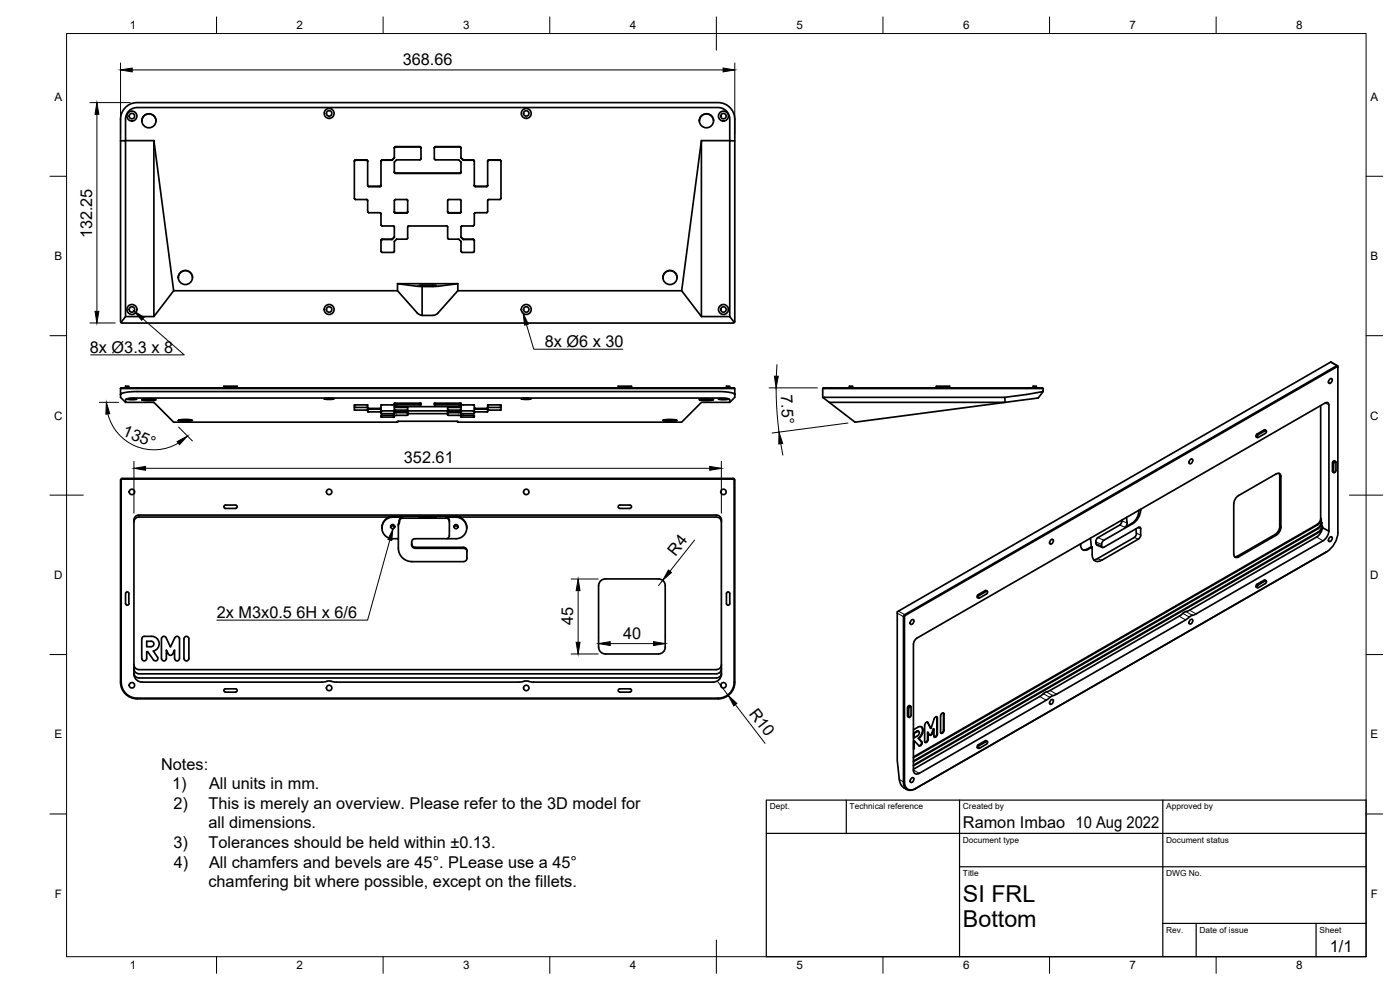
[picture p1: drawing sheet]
<svg xmlns="http://www.w3.org/2000/svg" width="420mm" height="297mm" viewBox="0 0 420 297" stroke-linecap="round" stroke-linejoin="round" font-family="sans-serif">
<!-- layer: Visible -->
<g fill="none" stroke="#000" stroke-width=".51">
<path d="M37.9 32l1.3-.8 1.7-.4h174.9l1.2 .2 1.3 .6 1.2 1.2 .8 1.5 .2 1.2v61.1l-.5 .3h-183.5l-.3-.5v-60.9l.4-1.8zM38.8 33.2l.9-.6 1.4-.3h174.5l1.1 .2 .9 .5 1.2 1.6 .2 .9v6.7h-8.5l-5.9 45h-67.2v-2.1h-18.1v2.1h-67.2l-5.9-45h-8.5v-6.7l.3-1.3zM42.6 36.3a2.13 2.13 0 0 1 2.1-2.1 2.13 2.13 0 0 1 2.1 2.1M209.9 36.3a2.13 2.13 0 0 1 2.1-2.1 2.13 2.13 0 0 1 2.1 2.1M36.2 42.3l1.5-.1v52.8M46.2 42.2v52.8M106.3 48.3v11.2M106.4 48.3l.2-.3 3.4-.1 .3 .3 .1 7.5 .3 .3M106.4 59.5l.3 .4h3.3M106.4 48.3v.1M106.7 48.1h3.3M106.7 48.1l-.3 .2"/>
<path d="M110 48.1l.4 .3M110 59.8l.2 .1M110.2 59.9l.1 .2 .1 3.4 .3 .3M110.7 56h3.3M114.4 55.6l-.4 .3h-3.3l-.3-.3M114.7 48.1h2.9M114.7 48.1l-.3 .3M117.7 47.9h-3l-.3 .3-.1 7.6-.3 .2M118.3 47.5l-.7 .6M118.3 47.4l-.6 .5M118.3 51.6l.4 .3h19.3l.4-.3M118.3 44.4l.4-.3h7.3l.4 .3"/>
<path d="M118.4 47.3l-.1 .1M118.4 47.2l-.1 .1v-2.9l.3-.4h7.4l.4 .3-.1 3.3M118.5 59.9l-.2 .3v3.4l.2 .3M119.1 47.9l-.1 .1M122 59.9h-3.5M122 59.8l.2 .1M122.2 59.9l.1 .2 .1 3.5-.2 .3M126.1 47.9l-7 .1M126.4 47.6l-.3 .3M130.3 44.4l.4-.3h7.3l.4 .3M130.3 47.6l.3 .3M130.6 47.9l7.1 .1 .7 .6v3.2l-.4 .2h-19.3l-.4-.3v-3l.7-.7"/>
<path d="M134.5 59.9l-.2 .3v3.4M134.5 59.9h3.7M138.2 59.9l.2 .3v3.5l-.2 .2M138.3 47.3l.1 .1M138.3 47.3l.1-3-.3-.3h-7.4l-.4 .3v3.3M138.3 47.2l.7 .7M138.4 47.5l.7 .6M139 47.9l3 .1M139.1 48.1h2.9M142 47.9l.3 .4v7.4l.2 .3M142 48.1l.3 .3M142.3 55.6l.2 .2"/>
<path d="M142.5 55.9l.2 .1M142.5 55.8l.2 .1M142.7 56h3.3M146.3 55.6l-.3 .3h-3.3M146.3 48.3v7.4l-.3 .3M146.4 48.3l-.1 .1M146.5 59.9l-.2 .3v3.3l-.2 .3M146.6 48l-.3 .3M146.6 48.1l-.2 .2M146.6 48h3.5l.2 .2v11.3l-.3 .4h-3.5M146.7 48.1h3.3M146.7 48.1h-.1"/>
<path d="M150 48.1l.3 .3M210.5 42.2v52.8M220.5 42.3l-1.5-.1v52.8M110.7 63.8l3.5 .1M114.2 63.9l.1 .2 .1 3.3 .3 .4M114.6 75.7h.1M114.7 67.8h3.3M114.7 75.7h3.3M118 67.8l.3 .2M118.1 75.7h-.1M118.3 71.3l-.6 .6h-3l-.3 .3M118.3 71.1l-.6 .6h-3l-.3 .3v3.3l.2 .4"/>
<path d="M118.3 75.5l-.2 .2M118.3 68l.1 .1M118.3 63.5l.4 .3h3.3M118.3 68.1v3.1l.1-.2M118.4 71.1l-.1 .2M118.4 75.3l-.1 .2M118.4 72.4l-.1 3M118.5 63.9h3.5M119 71.8l-.6 .6M119.1 71.7l-.1 .1M122.2 63.9h-.2M122.3 71.6l-.3 .2h-2.9"/>
<path d="M122.4 63.5l-.4 .3M122.7 67.8h11.3M122.7 67.8l-.4 .3v3.4M134 67.8l.4 .2v3.5M134.3 63.5l.1 .1M134.3 63.6l.2 .3M134.4 71.6l.2 .1M134.5 63.9h3.7M134.6 71.7l.1 .1M134.7 71.8l2.9-.1 .7 .7M138.3 72.4v2.9l.3 .4M138.3 71l.7 .7 3 .1"/>
<path d="M138.4 63.5l-.4 .3h-3.3l-.3-.1M138.6 75.7h.1M138.7 67.8h3.3M138.7 67.8l-.4 .3 .1 3.2 .7 .6h2.9M138.7 75.7h3.3M142 71.9l.3 .3M142 71.7l.3 .4v3.3l-.2 .3M142.1 75.7h-.1M142.5 63.9l-.2 .2v3.3l-.3 .4M142.7 63.8l-.2 .1M146.1 63.8h-3.4M52.1 87.2l-5.9 7.8h-8.5l-1.4 1.8"/>
<path d="M53.5 83.3a2.13 2.13 0 0 1 2.1-2.1 2.13 2.13 0 0 1 2.2 2.1M119.3 87.2l5.9 6.7 .7 .5 .8 .2M119.3 85.1l7.4 .9M125.9 85.7h.1M125.9 85.7h5M130.8 85.7h.1M137.4 87.2l-6.2 7-.9 .4h-3.6M137.4 85.1l-6.3 .8-4.4 .1v8.6M198.9 83.3a2.13 2.13 0 0 1 2.2-2.1 2.13 2.13 0 0 1 2.1 2.1M204.6 87.2l5.9 7.8h8.5l1.4 1.8M36.2 116.6l.2-.2h183.9l.2 .2zM36.2 116.6v1.8l1-.6 3.1-.3h176.1l3.1 .3 1 .6v-1.8"/>
<path d="M36.2 118.4v.8l1.5 1.5M37.7 119.9l2.5-.5h176.3l2.4 .4 .1 .9h-8.5l-5.9 6h-67.2v-.3h-18.1v.3h-67.2l-5.9-6h-8.5zM37.7 116.4v-.5h1v.5M38.1 119.7l1.5-.2 1.5 .2-1.5 .2zM42.6 119.9l2.1-.3 2.1 .3-2.1 .3zM42.9 119.8h3.6M67.2 116.4v-.5h4v.5M97.3 119.7l1.5-.2 1.5 .2-1.5 .2zM156.4 119.7l1.5-.2 1.5 .2-1.5 .2zM185.5 116.4v-.5h4v.5M209.9 119.9l2.1-.3 2.1 .3-2.1 .3zM210.2 119.8h3.6"/>
<path d="M215.6 119.7l1.5-.2 1.5 .2-1.5 .2zM218 116.4v-.5h1v.5M220.5 118.4v.8l-1.5 1.5M246.9 116.6v2.6l9.7 7.5 55-7.3 1.5-1.9M246.9 116.6l.2-.2h65.7l.3 .2zM254.9 116.4v-.5h1v.5M281 116.4v-.5h4v.5M301.6 119.2v1.5h-52.7M310 116.4v-.5h1v.5M313.1 116.6v.9l-11.5 1.7-54.5 .1M399 113.8l.5-.2a.76 .76 0 0 1 .2 1 .76 .76 0 0 1-1 .3zM399.5 108.6l1.9 1.1"/>
<path d="M399.5 108.6l-130.2 75v44.6l.8 6.6 .7 1.2 1.4 .9M401.5 110.1l-.2-.1-129.7 74.8-.2 49.8a2.08 2.08 0 0 0 1 2.2 2.08 2.08 0 0 0 2.4-.2M53.5 126.1l2.1-.3 2.2 .3-2.2 .3zM53.8 126h3.6M106.3 121.5v1.5M106.4 122.2h3.6M106.4 123h3.6M106.4 121.5h3.9M110 122.2l.3 .1M110 123l.4 .1M110.3 121.5v2M110.3 122.3h.1"/>
<path d="M110.4 122.7l.3 .1M110.4 123.5l.3 .1M110.7 122.8h3.6l.1 1.3M110.7 123.6h3.7M114.4 123.2l3.9 .1M114.4 124.1h3.9M114.4 121.5l-.1 1h-3.9M118.3 121.4l-3.9 .1M118.3 124.6l-4 .1 .1 .4h3.7M118.3 125.1h-.2M118.3 123.3h.1M118.3 124.1h.1"/>
<path d="M118.3 123.5l3.7 .1M118.4 121.4h-.1M118.4 124.5h-.1M118.4 125.1h-.1M118.4 122.3l-.1 2.8M119 123.8l-.7 .1M119 121.5l-.7 .1M119 124.6l-.7 .1M119.1 123.8h-.1M119.1 121.5h-.1M119.1 124.6h-.1M119.6 126.4l-.3 .3"/>
<path d="M122 123l-3.7 .1M122 122.2l-3.6 .1M122 123l.4 .1M122 122.2l.3 .1M122.3 122.3v2.3h-3.2M122.3 123.3h12.1M122.3 124.1h12.1M122.4 123.5l-.4 .1M122.4 123.7l-3.3 .1M126.3 121.4l.1-.4h-.3h-7.5h-.3v1h20.1v-1h-.3h-7.5h-.3v.4M126.4 121.4l-7.3 .1M130.3 121.4l8.1 .2"/>
<path d="M134.3 123.7l.3 .1M134.3 123.5h4.1M134.3 122.3v2.3h.3M134.4 123.1h-.1M134.4 122.3h-.1M134.4 123.1h4M134.4 122.3h3.9M134.6 123.8h.1M134.6 124.6h.1M134.7 123.8l3.7 .1M134.7 124.6l3.7 .1M137.1 126.4l.3 .3"/>
<path d="M138.3 122.3v2.8h3.7M138.3 121.4l3.7 .1M138.3 124.5l3.7 .1M142 123.3h-3.7M142 124.1h-3.7M142 121.5h.3M142 124.6l.3 .1v.4h-.3M142.3 124.1h-.3M142.3 121.5v1h.2M142.3 123.2l-.3 .1M142.5 122.8h-.2v1.3M142.5 123.6h-.2"/>
<path d="M142.5 122.5h.2M142.7 122.8h-.2M142.7 123.6h-.2M146.1 122.7l-3.4 .1M146.1 123.6h-3.4M146.3 122.5h-3.6M146.3 122.7l-.2 .1M146.3 123.5l-.2 .1M146.3 121.5v2M146.4 121.5h-.1M146.4 123.1h-.1M146.6 121.5h-.2"/>
<path d="M146.6 121.5h3.7M150.3 121.5v1.5l-3.9 .1M150.3 122.2l-3.9 .1M198.9 126.1l2.2-.3 2.1 .3-2.1 .3zM199.3 126h3.6M357.2 137.9l.4-.2a.76 .76 0 0 1 .2 1 .76 .76 0 0 1-.9 .3zM377.4 130.6l2.3-1.4h.3l-.3 .8-2.3 1.3-.1-.3zM379.4 129l-2.3 1.3-.2 .7 .5 .3M379.4 129l.6 .2M396.3 121.7v33.8l-.2 .8-.5 .8-121.5 70M398.8 121.5l-.4-.7-.7 .1-122.8 70.8-.5 .7-.3 .9v37.9M398.8 121.5v37.9l-1.9-1.1"/>
<path d="M399.9 138.9v2.5l.4 .4M400.8 138.5l-.5-.2-.4 .6M36.4 143.9l.3-.2 183.5 .1 .1 .2v60.7a4.8 4.8 0 0 1-4.8 4.8h-174.3a4.8 4.8 0 0 1-4.8-4.8zM36.4 143.6h183.9l.2 .4v60.7a5 5 0 0 1-5 5h-174.3a5 5 0 0 1-5-5v-60.7zM41.7 154.5h173.3a1.49 1.49 0 0 1 1.5 1.5M41.7 154.5a1.49 1.49 0 0 0-1.5 1.5v46.4l.3 1 .7 .8 1.5 .5h53.9l1.5-.3M41.7 155.1a1.49 1.49 0 0 0-1.5 1.5M67.4 151.6l3.3-.1a.5 .5 0 0 1 .5 .5 .5 .5 0 0 1-.5 .5h-3a.5 .5 0 0 1-.5-.3 .5 .5 0 0 1 .2-.6zM114.6 158.4a3.2 3.2 0 0 0 3.2 3.2h1.7a6.4 6.4 0 0 0 1.2 5.7 4.1 4.1 0 0 0 2.8 1.2h15.6a.97 .97 0 0 0 1-1v-2.3a1.01 1.01 0 0 0-1-1h-14.6M114.6 158.4h.1M116.5 155.1h.7a3.3 3.3 0 0 0-2.6 3.3M117.1 155h20.5"/>
<path d="M117.1 155.1h-75.4M117.3 158.2l.5-.4 .6 .4M119.7 157.2l-.2 .5M119.7 156.9l-.2 4.7M119.8 156.2v.5M119.8 156.2a1 1 0 0 1 1.1-1 6.6 6.6 0 0 0-4.8 .5 3.2 3.2 0 0 0-1.5 2.7M119.9 156.7l-.2 .5M119.9 156.4l-.2 .5M125.9 155.3h.1M125.9 155.3h5M125.9 155.3l.9 .1M130.8 155.3h.1"/>
<path d="M130.9 155.3l-1 .1M134.9 156.5a1 1 0 0 0-1.1-1h-13a.99 .99 0 0 0-1 1M134.9 156.2a1 1 0 0 0-1.1-1 6.6 6.6 0 0 1 4.8 .5 3.2 3.2 0 0 1 1.5 2.7M134.9 156.2v4.5M136.3 158.2l.6-.4 .5 .4M137.6 155.1h.6h-.8a3.2 3.2 0 0 1 2.7 3.3M138.2 155.1h76.8a1.49 1.49 0 0 1 1.5 1.5M140.1 158.4h.1M140.1 158.4a3.2 3.2 0 0 1-3.2 3.2h-12.4a1.01 1.01 0 0 0-1 1v.9a1 1 0 0 0 1.1 1M185.6 151.8l.4-.3h3a.5 .5 0 0 1 .5 .5 .5 .5 0 0 1-.5 .5h-3a.5 .5 0 0 1-.4-.7zM216.5 156v46.4M336.1 157.5l-6.6 3.8-.6 .9v.9"/>
<path d="M336.7 156.1v.2M336.7 156.2l-.2 .8-.4 .5M338.1 155.2l.1 2.1-.6 .9M340 157.1l-8.7 5-.6 .8v1.2l.6 .1 10.6-6.1 .4 .6v1.8M340.9 158.7l.1 1.3M341.1 160l-.2 .7-.5 .5-11 6.4M341.8 153.1l-.2 1.3-.5 1.2a6.6 6.6 0 0 1-3.5 2.6M342 153l.3 .1M342.1 153l.2 .1M342.3 152.8v.3M342.3 153.1h.1M342.3 153.1l-.2 1.3-.7 1.3-1.4 1.4"/>
<path d="M370.3 151.2v15.1a.86 .86 0 0 0 .4 .9 .86 .86 0 0 0 1-.1l11.3-6.5 1-1.1 .4-1.4M370.3 151.1l.4-1.4 1-1 11.8-6.7a.83 .83 0 0 1 .9 1v15.1M383.8 142l.3 .8v15.1l-.4 1.4-1 1.1-11.4 6.5M395.5 157.5l-121.4 69.8M395.5 157.4l.8-.9 .2-.9a2.68 2.68 0 0 1-1 2.9l-121.4 69.9M395.6 158.6l-121.5 70M395.6 158.6l.9-1 .2-.9a2.68 2.68 0 0 1-1.1 2.9l-121.5 70M395.8 159.7l-121.7 70.1M396.9 158.3v-.4l-.2 .8-.9 1M396.9 158.3l-.6 1.6-1.2 1.2-38.1 22M398.8 159.4l-.6 1.6-1.2 1.2-38 22-2.1 .9M400.9 141.2l-.1 .4-.5 .1-.1-2.6 .6-.6 .1 .2v2.5"/>
<path d="M401.5 159.7v-49.7l-.2-.3-130 74.9-.1 .4-.1 49.6a2.16 2.16 0 0 0 1.1 2.3 2.16 2.16 0 0 0 2.5-.3l123.4-71-.1 .1M401.5 159.7a7.4 7.4 0 0 1-3.4 5.9M38.7 178.1v3M38.7 178.1a.5 .5 0 0 0-.5-.5 .5 .5 0 0 0-.5 .5v3a.51 .51 0 0 0 .5 .5 .51 .51 0 0 0 .5-.5M123.5 163.2a1.01 1.01 0 0 0 1.1 1M124.5 164.5h14.6a1 1 0 0 1 1 1M134.9 160.7l-.2 .6-.6 .3M179.6 175.7v18.5M179.7 175.7a2 2 0 0 1 2-2h15.9a2 2 0 0 1 2 2v18.5M218.1 177.8a.5 .5 0 0 1 .5-.2 .5 .5 0 0 1 .4 .5v3a.5 .5 0 0 1-.5 .5 .5 .5 0 0 1-.5-.5zM293.9 178.6l-.3 .6 .3 .2M295.9 177.2l.4 .2"/>
<path d="M295.9 177.2l-2.5 1.3-.2 .7 .5 .3M296 178.2l-2.1 1.3M296 178.2l.3-.4-.1-.4-2.3 1.2M315.3 162l.5-.2a.76 .76 0 0 1 .2 1 .76 .76 0 0 1-1 .3zM324.3 163.4a1.42 1.42 0 0 0 .7 1.5 1.42 1.42 0 0 0 1.6-.1l1.2-.7a4.5 4.5 0 0 0 .6 4 1.84 1.84 0 0 0 2.2 0M324.3 163.2v.2M326.3 164.7l-1.4 .2M327.3 161.5l.2 2.5 .3 .1M327.5 164l-1.2 .7M328.9 163.1l.3 .5 1.7 .7M329.4 167.6l-1.2 .4M342.3 160.5l-.2 .7-.5 .6-11 6.3"/>
<path d="M371.3 166.9l-.8 .2M377.4 175.6l2.3-1.3h.3l-.3 .8-2.3 1.2-.1-.2zM380 174.3l-.6-.2-2.1 1.2-.4 .6 .5 .4M399 161.3l.5-.3a.76 .76 0 0 1 .2 1 .76 .76 0 0 1-1 .3zM40.2 199.4a1.49 1.49 0 0 0 1.5 1.5M42.8 191.1l.5-.2a4.2 4.2 0 0 1 3.7 .6 2.23 2.23 0 0 1-1 3.8l1.3 1.8a.74 .74 0 0 1-.2 1.1 .74 .74 0 0 1-1-.2l-1.8-2.5h-.3v2.1a.74 .74 0 0 1-.7 .7 .74 .74 0 0 1-.8-.7l.1-5.9zM45.4 192.4a.81 .81 0 0 1 .8 .8 .81 .81 0 0 1-.8 .8h-1.4v-1.6h1.4M49.9 191.4a.73 .73 0 0 0-.9-.5 .73 .73 0 0 0-.5 .8v5.9a.74 .74 0 0 0 .7 .7 .74 .74 0 0 0 .7-.7v-2.6l.6 1.2 .7 .4 .5-.2 .7-1.4v2.6M49.9 191.4l1.3 2.7 1.3-2.7M52.5 191.4a.73 .73 0 0 1 .8-.5 .73 .73 0 0 1 .6 .8v5.9a.73 .73 0 0 1-.8 .7 .73 .73 0 0 1-.7-.7M55.4 191.1l.8-.1 .5 .7v5.9a.74 .74 0 0 1-.8 .7 .74 .74 0 0 1-.7-.7v-5.9zM179.7 194.2a2.04 2.04 0 0 0 2 2h15.9a2 2 0 0 0 2-2"/>
<path d="M216.5 199.4a1.49 1.49 0 0 1-1.5 1.5h-173.3M273.5 186.1l.4-.2a.76 .76 0 0 1 .2 1 .76 .76 0 0 1-.9 .3zM355 184l-1.1 .9-38.7 22.3M356.9 185.1l-1.1 .9-38.7 22.3-1.5 .6-1.6 1.2-38.1 21.9M357 183.1l-2 .9M357.2 186l.4-.2a.76 .76 0 0 1 .2 1 .76 .76 0 0 1-.9 .3zM40.2 201.9a1.49 1.49 0 0 0 1.5 1.5M40.2 200.7a1.49 1.49 0 0 0 1.5 1.4M41.7 202.2h173.3M67.7 206.7h3M67.7 206.7a.51 .51 0 0 0-.5 .5 .51 .51 0 0 0 .5 .5h3a.5 .5 0 0 0 .5-.5 .5 .5 0 0 0-.5-.5M98.1 204.4h1.3"/>
<path d="M99.4 204.4l1.6 .3h54.7l1.6-.3M157.3 204.4h1.3M158.6 204.4l1.5 .3h53.9M186 206.7h3M186 206.7a.51 .51 0 0 0-.5 .5 .51 .51 0 0 0 .5 .5h3a.5 .5 0 0 0 .5-.5 .5 .5 0 0 0-.5-.5M216.5 201.9a1.49 1.49 0 0 1-1.5 1.5h-173.3M216.5 200.7a1.49 1.49 0 0 1-1.5 1.4M216.5 202.4l-.3 1-.7 .8-1.5 .5M272.5 215l.3 .3M273.3 211.9l-.4-.2-.5 .5 .1 2.8M273.4 212.1l-.3-.2-.4 .6v2.5l.2 .2 .5-.6v-2.4M274.1 219l1.3-.8a1.02 1.02 0 0 1 1.3 0 1.02 1.02 0 0 1 .3 1.2l-.5 1.4-.7 .8"/>
<path d="M274.2 219.9v1.4l.2 .1 .9-.6M275.3 219.5l-.9 .5M275.3 219.5l.4-.1 .2 .4-.6 1M275.5 219.4l.2 .1M275.6 219.3l-1.4 .6 .2 .1M276.5 218.1a2.64 2.64 0 0 1-.9 3.4M277.5 217.6v4.8l.3 .4 .4-.2 .3-.5 .1-2.3-.2-.1v2.3l-.4 .6-.4 .1M277.5 217.6l.2-.6 .7-.3 1 1.9M278.3 216.6l1.1 2 1.1-3.2 .4-.3 .4 .1v5.1l-.3 .7-.5 .2-.2-.4v-2.1M278.6 219.8l.3 .7M279.9 219.9l.4-1.2-.2-.1-.5 1.4-.6 .5M279.9 219.9l-.5 .7-.4-.1"/>
<path d="M281.1 215.1l.1 5.1-.3 .6-.5 .3M282.6 214.1l.5-.2 .2 .4v4.8l-.3 .7-.5 .3-.2-.4v-4.8zM283.1 213.9v5.3l-.4 .7-.3 .1M315.2 207.2l-1.6 .6-1.6 1.2-37.9 21.8M315.3 210.1l.5-.2a.76 .76 0 0 1 .2 .9 .76 .76 0 0 1-1 .4zM273.5 233.6l.4-.3a.76 .76 0 0 1 .2 1 .76 .76 0 0 1-.9 .3zM274.1 231.2a1.06 1.06 0 0 0 .6 1 1.06 1.06 0 0 0 1.2-.2M274.1 224.5l.1-2 .2 .1v1.7l-.2 .6M274.2 222.5l.4-.1-.2 .2M274.4 220v1.4M274.6 222.4l1.2 1.4M275.6 221.5l1 1.2-.1 .6-.7 .5a.81 .81 0 0 0 .9-1.2"/>
<path d="M275.6 221.5l.2 .1M275.8 221.6l.9 1M293.9 223.7l2.1-1.2h.4l-.4 .8-2.1 1.2M293.9 223.7l-.3 .6 .3 .2M295.7 222.3l-2.3 1.3-.2 .6 .5 .3M295.7 222.3l.6 .1"/>
<circle cx="39.6" cy="34.8" r=".81"/>
<circle cx="39.6" cy="34.8" r="1.49"/>
<circle cx="44.7" cy="36.2" r="2.12"/>
<circle cx="98.8" cy="34" r=".81"/>
<circle cx="98.8" cy="34" r="1.49"/>
<circle cx="157.9" cy="34" r=".81"/>
<circle cx="157.9" cy="34" r="1.49"/>
<circle cx="212" cy="36.2" r="2.12"/>
<circle cx="217.1" cy="34.8" r=".81"/>
<circle cx="217.1" cy="34.8" r="1.49"/>
<circle cx="39.6" cy="92.9" r="1.49"/>
<circle cx="39.6" cy="92.9" r=".81"/>
<circle cx="55.6" cy="83.3" r="2.12"/>
<circle cx="98.8" cy="92.9" r=".81"/>
<circle cx="98.8" cy="92.9" r="1.49"/>
<circle cx="157.9" cy="92.9" r=".81"/>
<circle cx="157.9" cy="92.9" r="1.49"/>
<circle cx="201.1" cy="83.3" r="2.12"/>
<circle cx="217.1" cy="92.9" r="1.49"/>
<circle cx="217.1" cy="92.9" r=".81"/>
<circle cx="39.6" cy="147.6" r=".81"/>
<circle cx="98.8" cy="147.6" r=".81"/>
<circle cx="117.8" cy="158" r=".62"/>
<circle cx="136.9" cy="158" r=".62"/>
<circle cx="157.9" cy="147.6" r=".81"/>
<circle cx="217.1" cy="147.6" r=".81"/>
<circle cx="39.6" cy="205.6" r=".81"/>
<circle cx="98.8" cy="206.4" r=".81"/>
<circle cx="157.9" cy="206.4" r=".81"/>
<circle cx="217.1" cy="205.6" r=".81"/>
</g>
<!-- layer: Visible Narrow -->
<g fill="none" stroke="#000" stroke-width=".3">
<path d="M399.3 108.7l2 1.3M377.3 130.2l.3 .2M379.4 129l.3 .2M397.7 120.9l1.1 .6M399.9 138.9l.3 .2M336.1 157.5l1.5 .7M336.7 156.3l1.6 .6M339.8 157l.2 .1M341 160l1.3 .5M341.5 158.3l.8 .4M384.1 157.9l.3 .2M384.1 142.8l.3 .2"/>
<path d="M395.3 157.4l.2 .1M395.5 158.5l.1 .1M395.6 159.6l.2 .1M396.3 155.5l.2 .1M396.5 156.6l.2 .1M396.7 157.8l.2 .1M399.9 141.4l.3 .2M293.6 178.4l.3 .2M295.7 177.2l.3 .2M326.3 164.7l.3 .1M328.9 162.6l1.7 .7M328.9 163.1l1.7 .7"/>
<path d="M329.4 167.6l1.2 .5M329.5 161.3l1.8 .8M340.4 161.3l1.2 .5M371.3 166.9l.4 .2M377.3 175.3l.3 .2M379.4 174.1l.3 .2M382.7 160.4l.3 .2M395.1 161.1l1.9 1.1M398.1 165.6l-.1 .1M269.3 184l2.1 1M269.6 183.4l2.1 1.3M353.9 184.9l1.9 1.1"/>
<path d="M355 184l1.9 1.2M355.9 183.5l2 1.1M357 183.1l1.9 1.1M272.4 214.8l.3 .2M272.4 212.4l.3 .2M275.1 219.4l.2 .1M278.3 216.7l.2 .1M279.7 219.9h.2M281.2 215.3l.1 .1M283.1 214.2l.2 .1M283.1 219l.2 .1M312 209l2 1.1"/>
<path d="M313.1 208.1l2 1.2M314.1 207.6l1.9 1.1M315.2 207.2l1.9 1.1M269.9 233.9l1.5 .7M274.1 231l1.8 1M274.2 224.2l.2 .1M274.8 236.6l-.1 .1M276.5 222.5l.2 .1M278.4 221.7l.2 .2M281.2 220.2h.1M293.6 223.5l.3 .2M295.7 222.3l.3 .2"/>
</g>
<!-- layer: Border -->
<g fill="none" stroke="#000" stroke-width=".3">
<path d="M20 10.1h390v276.9h-390zM65 5.1v5M115 5.1v5M165 5.1v5M215 5.1v10M265 5.1v5M315 5.1v5M365 5.1v5M15 52.9h5M410 52.9h5M15 100.7h5M410 100.7h5"/>
<path d="M15 148.6h10M405 148.6h10M15 196.4h5M410 196.4h5M15 244.2h5M410 244.2h5M65 287v5M115 287v5M165 287v5M215 282.1v9.9M265 287v5M315 287v5"/>
<path d="M365 287v5"/>
</g>
<!-- layer: TitleBlock -->
<path d="M230 240.1h180v46.9h-180zM230 250h180M254 240.1v9.9M288 240.1v46.9M349 240.1v46.9M288 260.1h122M349 277.1h61M359 277.1v9.9M395 277.1v9.9" fill="none" stroke="#000" stroke-width=".36"/>
<!-- layer: Dimensions -->
<g fill="none" stroke="#000" stroke-width=".3">
<path d="M36.2 18.9v21.3M220.5 18.9v21.3M27 30.8h12.1M29.1 34.3v59.1M39.7 21h177.3M27 96.9h7.6M230.8 116.4h14.5M232.9 116.4l.3 8 .6 5.3M233.2 109.4l-.2 3.5M29.8 120.7h5.8M32.4 124.2a14.3 14.3 0 0 0 21.1 8.7M40.2 138.4v15.6"/>
<path d="M53.6 128.1l4.1 4.2M216.5 138.4v15.6M234.3 133.1l.6 3.5M254.5 126.9l-22.8 3M43.7 140.5h169.3M171.4 173.7h8.1M173.5 177.2v15.5M198.9 174.1l-1.3 1.6M208.4 162.1l-7.3 9.3M171.4 196.2h8.1M179.6 191v.1M183.1 193.1h13"/>
<path d="M199.6 191v.1M215.5 204.7l3 3.9M220.7 211.4l8.9 11.6"/>
</g>
<g fill="#000" stroke="#000" stroke-width=".3">
<path d="M29.1 30.8l.6 3.5h-1.2zM36.2 21l3.5-.6v1.2zM217 20.4l3.5 .6-3.5 .6zM28.5 93.4h1.2l-.6 3.5zM232.4 112.9h1.2l-.7 3.5zM31.9 120.7l1 3.4-1.1 .2zM40.2 140.5l3.5-.6v1.2zM53.1 132.5l3.2-1.7-2.4 2.6zM213 139.9l3.5 .6-3.5 .6zM233.8 129.7l1.1 3.3-1.2 .2zM173.5 173.7l.6 3.5h-1.2zM200.6 171l.9 .8-2.6 2.3z"/>
<path d="M172.9 192.7h1.2l-.6 3.5zM179.6 193.1l3.5-.6v1.2zM196.1 192.5l3.5 .6-3.5 .6zM218.5 208.6l2.6 2.5-.9 .7z"/>
</g>
<!-- layer: Annotations -->
<path d="M40.2 93.4l3.1 1.8-.8 .9zM157 94.1l1.6 3.1-1.2 .4zM117.9 158.7l-.3 3.5-1.2-.3z" fill="#000" stroke="#000" stroke-width=".3"/>
<path d="M42.9 95.7l12.4 10.8h-28.1M158 97.4l2.2 7.4h26.7M117 162l-6.7 24.1h-45.2" fill="none" stroke="#000" stroke-width=".3"/>
<g font-size="7">
<text x="289" y="270.6">SI FRL</text>
<text x="289" y="278.1">Bottom</text>
</g>
<g font-size="4.9">
<text x="120.9" y="19.5">368.66</text>
<text x="27.6" y="71.5" transform="rotate(-90 27.6 71.5)">132.25</text>
<text x="27" y="105.8">8x Ø3.3 x 8</text>
<text x="163.5" y="104.1">8x Ø6 x 30</text>
<text x="234.3" y="118.6" transform="rotate(86 234.3 118.6)">7.5°</text>
<text x="36.5" y="130.6" transform="rotate(22 36.5 130.6)">135°</text>
<text x="121.2" y="139.1">352.61</text>
<text x="202.8" y="167" transform="rotate(-52 202.8 167)">R4</text>
<text x="65.1" y="185.4">2x M3x0.5</text>
<text x="89" y="185.4">6H x 6/6</text>
<text x="172" y="187.6" transform="rotate(-90 172 187.6)">45</text>
<text x="187" y="191.7">40</text>
<text x="224.6" y="214.1" transform="rotate(52 224.6 214.1)">R10</text>
<text x="48.4" y="230.9">Notes:</text>
<text x="51.7" y="236.8">1)</text>
<text x="62.7" y="236.8">All units in mm.</text>
<text x="52.1" y="242.7">2)</text>
<text x="62.6" y="242.7">This is merely an overview. Please refer to the 3D model for</text>
<text x="62.5" y="248.5">all dimensions.</text>
<text x="289" y="248.5">Ramon Imbao 10 Aug 2022</text>
<text x="52" y="254.5">3)</text>
<text x="62.6" y="254.5">Tolerances should be held within ±0.13.</text>
<text x="52.2" y="260.3">4)</text>
<text x="62.7" y="260.3">All chamfers and bevels are 45°. PLease use a 45°</text>
<text x="62.5" y="266.2">chamfering bit where possible, except on the fillets.</text>
<text x="399.1" y="285.7">1/1</text>
</g>
<g font-size="3.5">
<text x="39" y="8.8">1</text>
<text x="89" y="8.8">2</text>
<text x="139" y="8.8">3</text>
<text x="189" y="8.8">4</text>
<text x="239" y="8.8">5</text>
<text x="289" y="8.8">6</text>
<text x="339" y="8.8">7</text>
<text x="389" y="8.8">8</text>
<text x="16.3" y="30.2">A</text>
<text x="411.3" y="30.2">A</text>
<text x="16.3" y="78">B</text>
<text x="411.3" y="78">B</text>
<text x="16.2" y="125.9">C</text>
<text x="411.2" y="125.9">C</text>
<text x="16.2" y="173.7">D</text>
<text x="411.2" y="173.7">D</text>
<text x="16.3" y="221.6">E</text>
<text x="411.3" y="221.6">E</text>
<text x="16.4" y="269.4">F</text>
<text x="411.4" y="269.4">F</text>
<text x="39" y="290.8">1</text>
<text x="89" y="290.8">2</text>
<text x="139" y="290.8">3</text>
<text x="189" y="290.8">4</text>
<text x="239" y="290.8">5</text>
<text x="289" y="290.8">6</text>
<text x="339" y="290.8">7</text>
<text x="389" y="290.8">8</text>
</g>
<g font-size="2.5">
<text x="231" y="242.9">Dept.</text>
<text x="255" y="242.9">Technical reference</text>
<text x="289" y="242.9">Created by</text>
<text x="350" y="242.9">Approved by</text>
<text x="289" y="252.8">Document type</text>
<text x="350" y="252.8">Document status</text>
<text x="289" y="262.9">Title</text>
<text x="350" y="262.9">DWG No.</text>
<text x="350" y="279.9">Rev.</text>
<text x="360" y="279.9">Date of issue</text>
<text x="396" y="279.9">Sheet</text>
</g>
</svg>
